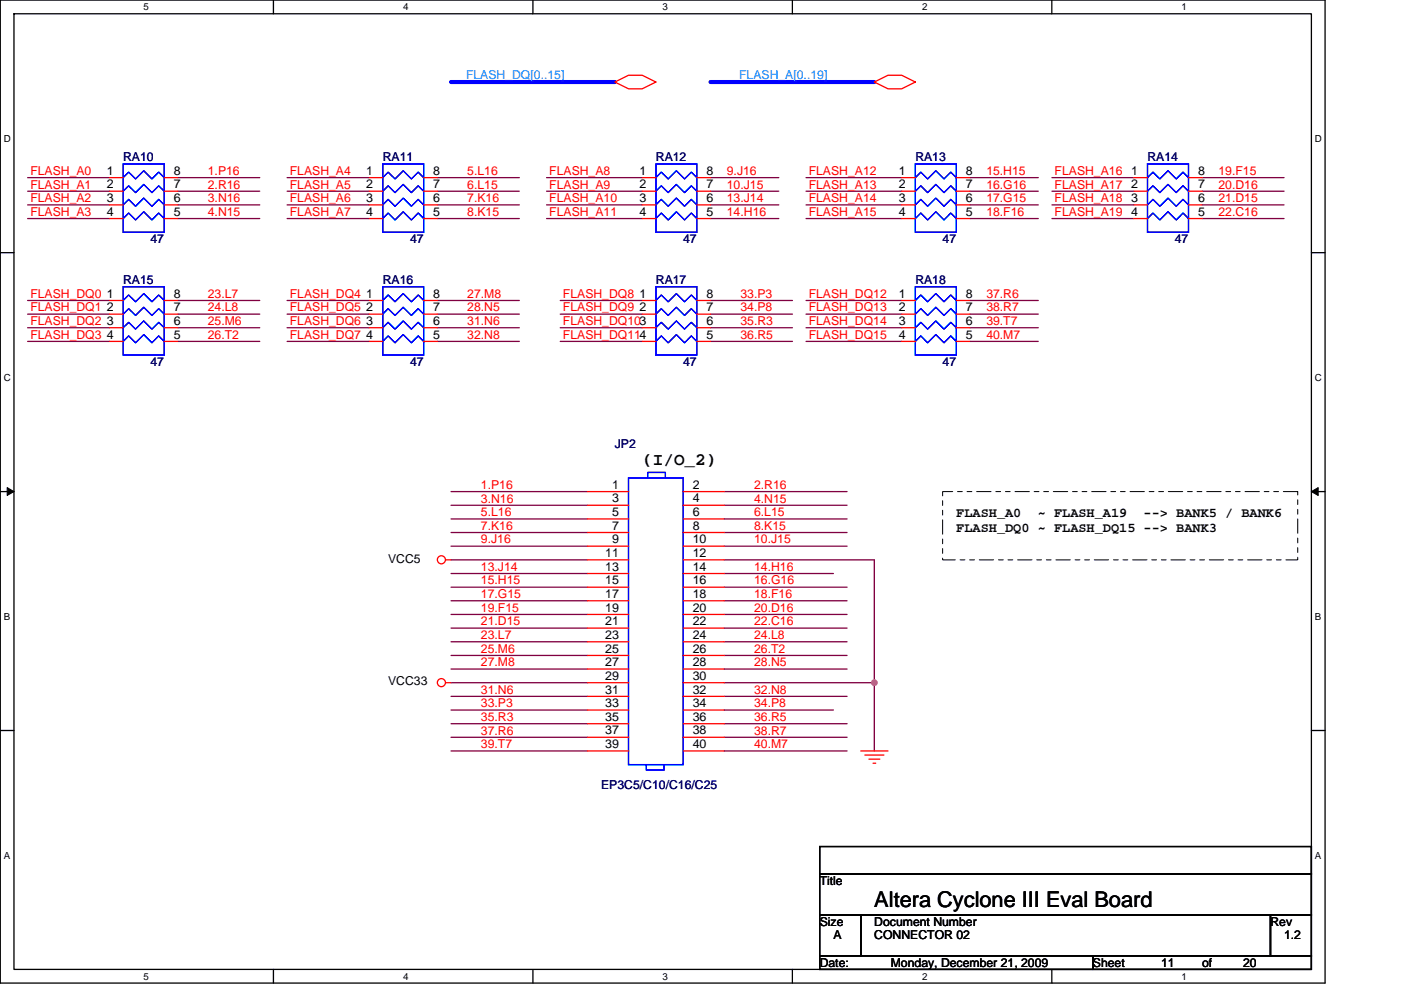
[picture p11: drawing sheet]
<svg xmlns="http://www.w3.org/2000/svg" width="297mm" height="210mm" viewBox="0 0 297 210" stroke-linecap="round" stroke-linejoin="round" font-family="sans-serif">
<path d="M.1 0h280.8v208.5h-280.8zM3 2.9h275v202.7h-275z" fill="none" stroke="#000" stroke-width=".28"/>
<g fill="#fff">
<path d="M30.5 .3h1.1v2.3h-1.1z"/>
<path d="M30.5 205.9h1.1v2.3h-1.1z"/>
</g>
<path d="M58 0v2.9M58 205.6v2.9" fill="none" stroke="#000" stroke-width=".28"/>
<g fill="#fff">
<path d="M85.5 .3h1.1v2.3h-1.1z"/>
<path d="M85.5 205.9h1.1v2.3h-1.1z"/>
</g>
<path d="M113 0v2.9M113 205.6v2.9" fill="none" stroke="#000" stroke-width=".28"/>
<g fill="#fff">
<path d="M140.5 .3h1.1v2.3h-1.1z"/>
<path d="M140.5 205.9h1.1v2.3h-1.1z"/>
</g>
<path d="M168 0v2.9M168 205.6v2.9" fill="none" stroke="#000" stroke-width=".28"/>
<g fill="#fff">
<path d="M195.5 .3h1.2v2.3h-1.2z"/>
<path d="M195.5 205.9h1.2v2.3h-1.2z"/>
</g>
<path d="M223 0v2.9M223 205.6v2.9" fill="none" stroke="#000" stroke-width=".28"/>
<g fill="#fff">
<path d="M250.5 .3h1.2v2.3h-1.2z"/>
<path d="M250.5 205.9h1.2v2.3h-1.2z"/>
<path d="M.8 28.3h1.5v2.3h-1.5z"/>
<path d="M278.8 28.3h1.5v2.3h-1.5z"/>
<path d="M.8 78.9h1.5v2.3h-1.5z"/>
<path d="M278.8 78.9h1.5v2.3h-1.5z"/>
</g>
<path d="M.1 53.6h2.9M278 53.6h2.9" fill="none" stroke="#000" stroke-width=".28"/>
<g fill="#fff">
<path d="M.8 129.6h1.4v2.3h-1.4z"/>
<path d="M278.8 129.6h1.4v2.3h-1.4z"/>
</g>
<path d="M.1 104.3h2.9M278 104.3h2.9" fill="none" stroke="#000" stroke-width=".28"/>
<path d="M1.5 103.4l1.5 .9-1.5 .8zM278 104.3l1.5-.9v1.7z" fill="#000" stroke="#000" stroke-width=".21"/>
<g fill="#fff">
<path d="M.8 180.3h1.4v2.3h-1.4z"/>
<path d="M278.8 180.3h1.4v2.3h-1.4z"/>
</g>
<path d="M.1 154.9h2.9M278 154.9h2.9M173.8 179.6h104.2v5.7h-104.2zM173.8 194h8.7v8.7h-8.7zM173.8 185.3h104.2v8.7h-104.2zM182.5 194h86.9v8.7h-86.9zM269.4 194h8.6v8.7h-8.6zM173.8 202.7h57.9v2.9h-57.9zM231.7 202.7h46.3v2.9h-46.3z" fill="none" stroke="#000" stroke-width=".28"/>
<path d="M199.9 104.3h75.2v14.4h-75.2z" fill="none" stroke="#000" stroke-width=".21" stroke-dasharray="3 1 1 1 1 1"/>
<g fill="none" stroke="#800040" stroke-width=".28">
<path d="M5.9 37.7h17.3M37.7 37.7h17.4M60.9 37.7h17.3M92.7 37.7h17.4M115.9 37.7h20.3M150.6 37.7h14.5M170.9 37.7h20.3M205.7 37.7h14.4M223 37.7h17.4M254.9 37.7h17.3M5.9 40.6h17.3M5.9 43.5h17.3"/>
<path d="M5.9 46.4h17.3M37.7 40.6h17.4M37.7 43.5h17.4M37.7 46.4h17.4M60.9 40.6h17.3M60.9 43.5h17.3M60.9 46.4h17.3M92.7 40.6h17.4M92.7 43.5h17.4M92.7 46.4h17.4M115.9 40.6h20.3M115.9 43.5h20.3"/>
<path d="M115.9 46.4h20.3M150.6 40.6h14.5M150.6 43.5h14.5M150.6 46.4h14.5M170.9 40.6h20.3M170.9 43.5h20.3M170.9 46.4h20.3M205.7 40.6h14.4M205.7 43.5h14.4M205.7 46.4h14.4M223 40.6h17.4M223 43.5h17.4"/>
<path d="M223 46.4h17.4M254.9 40.6h17.3M254.9 43.5h17.3M254.9 46.4h17.3M5.9 63.7h17.3M5.9 66.6h17.3M5.9 69.5h17.3M5.9 72.4h17.3M37.7 63.7h17.4M37.7 66.6h17.4M37.7 69.5h17.4M37.7 72.4h17.4"/>
<path d="M60.9 63.7h17.3M60.9 66.6h17.3M60.9 69.5h17.3M60.9 72.4h17.3M92.7 63.7h17.4M92.7 66.6h17.4M92.7 69.5h17.4M92.7 72.4h17.4M118.8 63.7h17.4M118.8 66.6h17.4M118.8 69.5h17.4M118.8 72.4h17.4"/>
<path d="M150.6 63.7h17.4M150.6 66.6h17.4M150.6 69.5h17.4M150.6 72.4h17.4M170.9 63.7h20.3M170.9 66.6h20.3M170.9 69.5h20.3M170.9 72.4h20.3M205.7 63.7h14.4M205.7 66.6h14.4M205.7 69.5h14.4M205.7 72.4h14.4"/>
<path d="M95.6 118.7h29M95.6 112.9h29M95.6 115.8h29M95.6 107.2h29M95.6 110.1h29M95.6 104.3h29M153.5 104.3h26.1M153.5 107.2h26.1M153.5 110.1h26.1M153.5 112.9h26.1M153.5 115.8h26.1M153.5 118.7h31.9v26.1"/>
<path d="M95.6 130.3h29M95.6 133.2h29M95.6 139h29M95.6 127.4h29M95.6 136.1h29M95.6 124.5h29M95.6 121.6h29M153.5 121.6h23.2M153.5 124.5h26.1M153.5 127.4h26.1M153.5 130.3h26.1M153.5 133.2h26.1"/>
<path d="M153.5 136.1h26.1M153.5 139h26.1M95.6 147.7h29M95.6 144.8h29M95.6 153.5h29M95.6 150.6h29M95.6 141.9h29M95.6 156.4h29M95.6 159.3h29M153.5 150.6h23.2M153.5 141.9h26.1M153.5 147.7h26.1"/>
<path d="M153.5 153.5h26.1M153.5 156.4h26.1M153.5 159.3h26.1M153.5 144.8h31.9M185.4 144.8v14.5"/>
</g>
<circle cx="185.4" cy="144.8" r=".57" fill="#f0f" stroke="#f0f" stroke-width=".28"/>
<path d="M95.6 17.4h34.8M150.6 17.4h34.8" fill="none" stroke="#00f" stroke-width=".87"/>
<g fill="none" stroke="#f00" stroke-width=".28">
<path d="M130.4 17.4l2.9-1.4h2.9l2.9 1.4-2.9 1.4h-2.9zM185.4 17.4l2.9-1.4h2.9l2.9 1.4-2.9 1.4h-2.9zM23.2 37.7h2.9M34.8 37.7h2.9M78.2 37.7h2.9M89.8 37.7h2.9M136.2 37.7h2.9M147.7 37.7h2.9M191.2 37.7h2.9M202.8 37.7h2.9M240.4 37.7h2.9M252 37.7h2.9"/>
<path d="M23.2 40.6h2.9M23.2 43.5h2.9M23.2 46.4h2.9M34.8 46.4h2.9M34.8 43.5h2.9M34.8 40.6h2.9M78.2 40.6h2.9M78.2 43.5h2.9M78.2 46.4h2.9M89.8 46.4h2.9M89.8 43.5h2.9M89.8 40.6h2.9"/>
<path d="M136.2 40.6h2.9M136.2 43.5h2.9M136.2 46.4h2.9M147.7 46.4h2.9M147.7 43.5h2.9M147.7 40.6h2.9M191.2 40.6h2.9M191.2 43.5h2.9M191.2 46.4h2.9M202.8 46.4h2.9M202.8 43.5h2.9M202.8 40.6h2.9"/>
<path d="M240.4 40.6h2.9M240.4 43.5h2.9M240.4 46.4h2.9M252 46.4h2.9M252 43.5h2.9M252 40.6h2.9M23.2 63.7h2.9M23.2 66.6h2.9M23.2 69.5h2.9M23.2 72.4h2.9M34.8 72.4h2.9M34.8 69.5h2.9"/>
<path d="M34.8 66.6h2.9M34.8 63.7h2.9M78.2 63.7h2.9M78.2 66.6h2.9M78.2 69.5h2.9M78.2 72.4h2.9M89.8 72.4h2.9M89.8 69.5h2.9M89.8 66.6h2.9M89.8 63.7h2.9M136.2 63.7h2.9M136.2 66.6h2.9"/>
<path d="M136.2 69.5h2.9M136.2 72.4h2.9M147.7 72.4h2.9M147.7 69.5h2.9M147.7 66.6h2.9M147.7 63.7h2.9M191.2 63.7h2.9M191.2 66.6h2.9M191.2 69.5h2.9M191.2 72.4h2.9M202.8 72.4h2.9M202.8 69.5h2.9"/>
<path d="M202.8 66.6h2.9M202.8 63.7h2.9M94.5 118.7h1.1M124.6 104.3h8.7M124.6 107.2h8.7M124.6 110.1h8.7M124.6 112.9h8.7M124.6 115.8h8.7M124.6 118.7h8.7M144.8 104.3h8.7M144.8 107.2h8.7M144.8 110.1h8.7"/>
<path d="M144.8 112.9h8.7M144.8 115.8h8.7M144.8 118.7h8.7M124.6 121.6h8.7M124.6 124.5h8.7M124.6 127.4h8.7M124.6 130.3h8.7M124.6 133.2h8.7M124.6 136.1h8.7M124.6 139h8.7M144.8 121.6h8.7M144.8 124.5h8.7"/>
<path d="M144.8 127.4h8.7M144.8 130.3h8.7M144.8 133.2h8.7M144.8 136.1h8.7M144.8 139h8.7M94.5 144.8h1.1M124.6 141.9h8.7M124.6 144.8h8.7M124.6 147.7h8.7M124.6 150.6h8.7M124.6 153.5h8.7M124.6 156.4h8.7"/>
<path d="M124.6 159.3h8.7M144.8 141.9h8.7M144.8 144.8h8.7M144.8 147.7h8.7M144.8 150.6h8.7M144.8 153.5h8.7M144.8 156.4h8.7M144.8 159.3h8.7M182.5 159.3h5.8M183.4 160.1h4M184.2 161h2.3M185.1 161.9h.6"/>
<circle cx="93.6" cy="118.7" r=".86"/>
<circle cx="93.6" cy="144.8" r=".86"/>
</g>
<g fill="none" stroke="#00f" stroke-width=".28">
<path d="M26.1 37.7l1.2-1.2 1.4 1.5 1.8-1.8 1.7 1.8 1.5-1.5 1.1 1.2M26.1 34.8h8.7v14.5h-8.7zM81.1 34.8h8.7v14.5h-8.7zM81.1 37.7l1.2-1.2 1.5 1.5 1.7-1.8 1.7 1.8 1.5-1.5 1.1 1.2M139.1 34.8h8.6v14.5h-8.6zM139.1 37.7l1.1-1.2 1.5 1.5 1.7-1.8 1.7 1.8 1.5-1.5 1.1 1.2M194.1 34.8h8.7v14.5h-8.7zM194.1 37.7l1.1-1.2 1.5 1.5 1.7-1.8 1.7 1.8 1.5-1.5 1.2 1.2M243.3 37.7l1.2-1.2 1.4 1.5 1.7-1.8 1.8 1.8 1.4-1.5 1.2 1.2M243.3 34.8h8.7v14.5h-8.7zM26.1 40.6l1.2-1.2 1.4 1.5 1.8-1.8 1.7 1.8 1.5-1.5 1.1 1.2M26.1 43.5l1.2-1.2 1.4 1.5 1.8-1.8 1.7 1.8 1.5-1.5 1.1 1.2"/>
<path d="M26.1 46.4l1.2-1.2 1.4 1.5 1.8-1.8 1.7 1.8 1.5-1.5 1.1 1.2M81.1 40.6l1.2-1.2 1.5 1.5 1.7-1.8 1.7 1.8 1.5-1.5 1.1 1.2M81.1 43.5l1.2-1.2 1.5 1.5 1.7-1.8 1.7 1.8 1.5-1.5 1.1 1.2M81.1 46.4l1.2-1.2 1.5 1.5 1.7-1.8 1.7 1.8 1.5-1.5 1.1 1.2M139.1 40.6l1.1-1.2 1.5 1.5 1.7-1.8 1.7 1.8 1.5-1.5 1.1 1.2M139.1 43.5l1.1-1.2 1.5 1.5 1.7-1.8 1.7 1.8 1.5-1.5 1.1 1.2M139.1 46.4l1.1-1.2 1.5 1.5 1.7-1.8 1.7 1.8 1.5-1.5 1.1 1.2M194.1 40.6l1.1-1.2 1.5 1.5 1.7-1.8 1.7 1.8 1.5-1.5 1.2 1.2M194.1 43.5l1.1-1.2 1.5 1.5 1.7-1.8 1.7 1.8 1.5-1.5 1.2 1.2M194.1 46.4l1.1-1.2 1.5 1.5 1.7-1.8 1.7 1.8 1.5-1.5 1.2 1.2M243.3 40.6l1.2-1.2 1.4 1.5 1.7-1.8 1.8 1.8 1.4-1.5 1.2 1.2M243.3 43.5l1.2-1.2 1.4 1.5 1.7-1.8 1.8 1.8 1.4-1.5 1.2 1.2"/>
<path d="M243.3 46.4l1.2-1.2 1.4 1.5 1.7-1.8 1.8 1.8 1.4-1.5 1.2 1.2M26.1 63.7l1.2-1.1 1.4 1.4 1.8-1.7 1.7 1.7 1.5-1.4 1.1 1.1M26.1 66.6l1.2-1.1 1.4 1.4 1.8-1.7 1.7 1.7 1.5-1.4 1.1 1.1M26.1 69.5l1.2-1.1 1.4 1.4 1.8-1.7 1.7 1.7 1.5-1.4 1.1 1.1M26.1 72.4l1.2-1.2 1.4 1.5 1.8-1.7 1.7 1.7 1.5-1.5 1.1 1.2M26.1 60.8h8.7v14.5h-8.7zM81.1 60.8h8.7v14.5h-8.7zM81.1 63.7l1.2-1.1 1.5 1.4 1.7-1.7 1.7 1.7 1.5-1.4 1.1 1.1M81.1 66.6l1.2-1.1 1.5 1.4 1.7-1.7 1.7 1.7 1.5-1.4 1.1 1.1M81.1 69.5l1.2-1.1 1.5 1.4 1.7-1.7 1.7 1.7 1.5-1.4 1.1 1.1M81.1 72.4l1.2-1.2 1.5 1.5 1.7-1.7 1.7 1.7 1.5-1.5 1.1 1.2M139.1 60.8h8.6v14.5h-8.6z"/>
<path d="M139.1 63.7l1.1-1.1 1.5 1.4 1.7-1.7 1.7 1.7 1.5-1.4 1.1 1.1M139.1 66.6l1.1-1.1 1.5 1.4 1.7-1.7 1.7 1.7 1.5-1.4 1.1 1.1M139.1 69.5l1.1-1.1 1.5 1.4 1.7-1.7 1.7 1.7 1.5-1.4 1.1 1.1M139.1 72.4l1.1-1.2 1.5 1.5 1.7-1.7 1.7 1.7 1.5-1.5 1.1 1.2M194.1 60.8h8.7v14.5h-8.7zM194.1 63.7l1.1-1.1 1.5 1.4 1.7-1.7 1.7 1.7 1.5-1.4 1.2 1.1M194.1 66.6l1.1-1.1 1.5 1.4 1.7-1.7 1.7 1.7 1.5-1.4 1.2 1.1M194.1 69.5l1.1-1.1 1.5 1.4 1.7-1.7 1.7 1.7 1.5-1.4 1.2 1.1M194.1 72.4l1.1-1.2 1.5 1.5 1.7-1.7 1.7 1.7 1.5-1.5 1.2 1.2M133.3 101.4h11.5v60.8h-11.5zM137.3 101.4v-1.2h3.8v1.2M137 162.2v1.1h3.8v-1.1"/>
</g>
<text font-size="4.6" x="185.4" y="192.4">Altera Cyclone III Eval Board</text>
<text font-size="3.7" x="136.2" y="98.7">(I/O_2)</text>
<g font-size="2.9">
<text x="202.8" y="109.6">FLASH_A0</text>
<text x="202.8" y="112.8">FLASH_DQ0 ~ FLASH_DQ15 --&gt; BANK3</text>
<text x="220" y="109.6">~ FLASH_A19</text>
<text x="242.5" y="109.6">--&gt; BANK5 / BANK6</text>
</g>
<g font-size="2.6" fill="#0080ff">
<text x="98.8" y="16.8">FLASH_DQ[0..15]</text>
<text x="156.7" y="16.8">FLASH_A[0..19]</text>
</g>
<g font-size="2.6" fill="#000080">
<text x="26.1" y="34.2">RA10</text>
<text x="81.1" y="34.2">RA11</text>
<text x="139.1" y="34.2">RA12</text>
<text x="194.1" y="34.2">RA13</text>
<text x="243.3" y="34.2">RA14</text>
<text x="31.9" y="51.6">47</text>
<text x="86.9" y="51.6">47</text>
<text x="144.8" y="51.6">47</text>
<text x="199.9" y="51.6">47</text>
<text x="249.1" y="51.6">47</text>
<text x="26.1" y="60.3">RA15</text>
<text x="81.1" y="60.3">RA16</text>
<text x="139.1" y="60.3">RA17</text>
<text x="194.1" y="60.3">RA18</text>
<text x="31.9" y="77.6">47</text>
<text x="86.9" y="77.6">47</text>
<text x="144.8" y="77.6">47</text>
<text x="199.9" y="77.6">47</text>
<text x="130.4" y="95">JP2</text>
<text x="127.5" y="167.4">EP3C5/C10/C16/C25</text>
</g>
<g font-size="2.6" fill="#f00">
<text x="6.4" y="37.1">FLASH_A0</text>
<text x="6.4" y="40">FLASH_A1</text>
<text x="44.1" y="37.1">1.P16</text>
<text x="44.1" y="40">2.R16</text>
<text x="61.4" y="37.1">FLASH_A4</text>
<text x="61.4" y="40">FLASH_A5</text>
<text x="99.1" y="37.1">5.L16</text>
<text x="99.1" y="40">6.L15</text>
<text x="116.5" y="37.1">FLASH_A8</text>
<text x="116.5" y="40">FLASH_A9</text>
<text x="154.1" y="37.1">9.J16</text>
<text x="154.1" y="40">10.J15</text>
<text x="171.5" y="37.1">FLASH_A12</text>
<text x="171.5" y="40">FLASH_A13</text>
<text x="209.1" y="37.1">15.H15</text>
<text x="209.1" y="40">16.G16</text>
<text x="223.6" y="37.1">FLASH_A16</text>
<text x="223.6" y="40">FLASH_A17</text>
<text x="258.3" y="37.1">19.F15</text>
<text x="258.3" y="40">20.D16</text>
<text x="6.4" y="42.9">FLASH_A2</text>
<text x="6.4" y="45.8">FLASH_A3</text>
<text x="44.1" y="42.9">3.N16</text>
<text x="44.1" y="45.8">4.N15</text>
<text x="61.4" y="42.9">FLASH_A6</text>
<text x="61.4" y="45.8">FLASH_A7</text>
<text x="99.1" y="42.9">7.K16</text>
<text x="99.1" y="45.8">8.K15</text>
<text x="116.5" y="42.9">FLASH_A10</text>
<text x="116.5" y="45.8">FLASH_A11</text>
<text x="154.1" y="42.9">13.J14</text>
<text x="154.1" y="45.8">14.H16</text>
<text x="171.5" y="42.9">FLASH_A14</text>
<text x="171.5" y="45.8">FLASH_A15</text>
<text x="209.1" y="42.9">17.G15</text>
<text x="209.1" y="45.8">18.F16</text>
<text x="223.6" y="42.9">FLASH_A18</text>
<text x="223.6" y="45.8">FLASH_A19</text>
<text x="258.3" y="42.9">21.D15</text>
<text x="258.3" y="45.8">22.C16</text>
<text x="6.4" y="63.2">FLASH_DQ0</text>
<text x="44.1" y="63.2">23.L7</text>
<text x="61.4" y="63.2">FLASH_DQ4</text>
<text x="99.1" y="63.2">27.M8</text>
<text x="119.4" y="63.2">FLASH_DQ8</text>
<text x="157" y="63.2">33.P3</text>
<text x="171.5" y="63.2">FLASH_DQ12</text>
<text x="209.1" y="63.2">37.R6</text>
<text x="6.4" y="66.1">FLASH_DQ1</text>
<text x="6.4" y="68.9">FLASH_DQ2</text>
<text x="6.4" y="71.8">FLASH_DQ3</text>
<text x="44.1" y="66.1">24.L8</text>
<text x="44.1" y="68.9">25.M6</text>
<text x="44.1" y="71.8">26.T2</text>
<text x="61.4" y="66.1">FLASH_DQ5</text>
<text x="61.4" y="68.9">FLASH_DQ6</text>
<text x="61.4" y="71.8">FLASH_DQ7</text>
<text x="99.1" y="66.1">28.N5</text>
<text x="99.1" y="68.9">31.N6</text>
<text x="99.1" y="71.8">32.N8</text>
<text x="119.4" y="66.1">FLASH_DQ9</text>
<text x="119.4" y="68.9">FLASH_DQ103</text>
<text x="119.4" y="71.8">FLASH_DQ114</text>
<text x="157" y="66.1">34.P8</text>
<text x="157" y="68.9">35.R3</text>
<text x="157" y="71.8">36.R5</text>
<text x="171.5" y="66.1">FLASH_DQ13</text>
<text x="171.5" y="68.9">FLASH_DQ14</text>
<text x="171.5" y="71.8">FLASH_DQ15</text>
<text x="209.1" y="66.1">38.R7</text>
<text x="209.1" y="68.9">39.T7</text>
<text x="209.1" y="71.8">40.M7</text>
<text x="102" y="106.6">3.N16</text>
<text x="102" y="103.7">1.P16</text>
<text x="159.9" y="103.7">2.R16</text>
<text x="159.9" y="106.6">4.N15</text>
<text x="102" y="112.4">7.K16</text>
<text x="102" y="109.5">5.L16</text>
<text x="159.9" y="109.5">6.L15</text>
<text x="159.9" y="112.4">8.K15</text>
<text x="102" y="115.3">9.J16</text>
<text x="159.9" y="115.3">10.J15</text>
<text x="102" y="124">15.H15</text>
<text x="102" y="121.1">13.J14</text>
<text x="159.9" y="121.1">14.H16</text>
<text x="159.9" y="124">16.G16</text>
<text x="102" y="129.8">19.F15</text>
<text x="102" y="126.9">17.G15</text>
<text x="159.9" y="126.9">18.F16</text>
<text x="159.9" y="129.8">20.D16</text>
<text x="102" y="132.7">21.D15</text>
<text x="102" y="135.6">23.L7</text>
<text x="159.9" y="132.7">22.C16</text>
<text x="159.9" y="135.6">24.L8</text>
<text x="102" y="138.5">25.M6</text>
<text x="102" y="141.3">27.M8</text>
<text x="159.9" y="138.5">26.T2</text>
<text x="159.9" y="141.3">28.N5</text>
<text x="102" y="147.1">31.N6</text>
<text x="159.9" y="147.1">32.N8</text>
<text x="102" y="152.9">35.R3</text>
<text x="102" y="150">33.P3</text>
<text x="102" y="155.8">37.R6</text>
<text x="159.9" y="150">34.P8</text>
<text x="159.9" y="152.9">36.R5</text>
<text x="159.9" y="155.8">38.R7</text>
<text x="102" y="158.7">39.T7</text>
<text x="159.9" y="158.7">40.M7</text>
</g>
<g font-size="2.6">
<text x="22.6" y="37.1">1</text>
<text x="22.6" y="40">2</text>
<text x="36.8" y="40">7</text>
<text x="36.8" y="37.1">8</text>
<text x="77.7" y="37.1">1</text>
<text x="77.7" y="40">2</text>
<text x="91.9" y="40">7</text>
<text x="91.9" y="37.1">8</text>
<text x="135.6" y="37.1">1</text>
<text x="135.6" y="40">2</text>
<text x="149.8" y="40">7</text>
<text x="149.8" y="37.1">8</text>
<text x="190.6" y="37.1">1</text>
<text x="190.6" y="40">2</text>
<text x="204.8" y="40">7</text>
<text x="204.8" y="37.1">8</text>
<text x="239.8" y="37.1">1</text>
<text x="239.8" y="40">2</text>
<text x="254" y="40">7</text>
<text x="254" y="37.1">8</text>
<text x="22.6" y="42.9">3</text>
<text x="22.6" y="45.8">4</text>
<text x="36.8" y="45.8">5</text>
<text x="36.8" y="42.9">6</text>
<text x="77.7" y="42.9">3</text>
<text x="77.7" y="45.8">4</text>
<text x="91.9" y="45.8">5</text>
<text x="91.9" y="42.9">6</text>
<text x="135.6" y="42.9">3</text>
<text x="135.6" y="45.8">4</text>
<text x="149.8" y="45.8">5</text>
<text x="149.8" y="42.9">6</text>
<text x="190.6" y="42.9">3</text>
<text x="190.6" y="45.8">4</text>
<text x="204.8" y="45.8">5</text>
<text x="204.8" y="42.9">6</text>
<text x="239.8" y="42.9">3</text>
<text x="239.8" y="45.8">4</text>
<text x="254" y="45.8">5</text>
<text x="254" y="42.9">6</text>
<text x="22.6" y="63.1">1</text>
<text x="36.8" y="63.1">8</text>
<text x="77.7" y="63.1">1</text>
<text x="91.9" y="63.1">8</text>
<text x="135.6" y="63.1">1</text>
<text x="149.8" y="63.1">8</text>
<text x="190.6" y="63.1">1</text>
<text x="204.8" y="63.1">8</text>
<text x="22.6" y="66">2</text>
<text x="22.6" y="68.9">3</text>
<text x="22.6" y="71.8">4</text>
<text x="36.8" y="71.8">5</text>
<text x="36.8" y="68.9">6</text>
<text x="36.8" y="66">7</text>
<text x="77.7" y="66">2</text>
<text x="77.7" y="68.9">3</text>
<text x="77.7" y="71.8">4</text>
<text x="91.9" y="71.8">5</text>
<text x="91.9" y="68.9">6</text>
<text x="91.9" y="66">7</text>
<text x="135.6" y="66">2</text>
<text x="149.8" y="71.8">5</text>
<text x="149.8" y="68.9">6</text>
<text x="149.8" y="66">7</text>
<text x="190.6" y="66">2</text>
<text x="190.6" y="68.9">3</text>
<text x="190.6" y="71.8">4</text>
<text x="204.8" y="71.8">5</text>
<text x="204.8" y="68.9">6</text>
<text x="204.8" y="66">7</text>
<text x="129.8" y="103.7">1</text>
<text x="129.8" y="106.6">3</text>
<text x="146.9" y="103.7">2</text>
<text x="146.9" y="106.6">4</text>
<text x="129.8" y="109.5">5</text>
<text x="129.8" y="112.4">7</text>
<text x="146.9" y="109.5">6</text>
<text x="146.9" y="112.4">8</text>
<text x="82.3" y="119.3">VCC5</text>
<text x="128.3" y="118.2">11</text>
<text x="129.8" y="115.3">9</text>
<text x="146.9" y="115.3">10</text>
<text x="146.9" y="118.2">12</text>
<text x="128.3" y="121.1">13</text>
<text x="128.3" y="124">15</text>
<text x="146.9" y="121.1">14</text>
<text x="146.9" y="124">16</text>
<text x="128.3" y="126.8">17</text>
<text x="128.3" y="129.7">19</text>
<text x="146.9" y="126.8">18</text>
<text x="146.9" y="129.7">20</text>
<text x="128.3" y="132.6">21</text>
<text x="128.3" y="135.5">23</text>
<text x="146.9" y="132.6">22</text>
<text x="146.9" y="135.5">24</text>
<text x="128.3" y="138.4">25</text>
<text x="128.3" y="141.3">27</text>
<text x="146.9" y="138.4">26</text>
<text x="146.9" y="141.3">28</text>
<text x="82.3" y="145.4">VCC33</text>
<text x="128.3" y="144.2">29</text>
<text x="128.3" y="147.1">31</text>
<text x="146.9" y="144.2">30</text>
<text x="146.9" y="147.1">32</text>
<text x="128.3" y="150">33</text>
<text x="128.3" y="152.9">35</text>
<text x="128.3" y="155.8">37</text>
<text x="146.9" y="150">34</text>
<text x="146.9" y="152.9">36</text>
<text x="146.9" y="155.8">38</text>
<text x="128.3" y="158.7">39</text>
<text x="146.9" y="158.7">40</text>
<text x="173.8" y="187.7">Title</text>
<text x="173.8" y="196.4">Size</text>
<text x="185.4" y="196.4">Document Number</text>
<text x="269.4" y="196.4">Rev</text>
<text x="176.7" y="199.3">A</text>
<text x="185.4" y="199.3">CONNECTOR 02</text>
<text x="272.2" y="199.3">1.2</text>
<text x="173.8" y="205">Date:</text>
<text x="188.9" y="205">Monday, December 21, 2009</text>
<text x="231.7" y="205">Sheet</text>
<text x="246.2" y="205">11</text>
<text x="254.9" y="205">of</text>
<text x="263.6" y="205">20</text>
</g>
<g font-size="2.1">
<text x="30.5" y="2.2">5</text>
<text x="85.5" y="2.2">4</text>
<text x="140.5" y="2.2">3</text>
<text x="195.5" y="2.2">2</text>
<text x="250.5" y="2.2">1</text>
<text x=".8" y="30.1">D</text>
<text x="278.8" y="30.1">D</text>
<text x=".8" y="80.8">C</text>
<text x="278.8" y="80.8">C</text>
<text x=".8" y="131.4">B</text>
<text x="278.8" y="131.4">B</text>
<text x=".8" y="182.1">A</text>
<text x="278.8" y="182.1">A</text>
<text x="30.5" y="207.8">5</text>
<text x="85.5" y="207.8">4</text>
<text x="140.5" y="207.8">3</text>
<text x="195.5" y="207.8">2</text>
<text x="250.5" y="207.8">1</text>
</g>
</svg>
